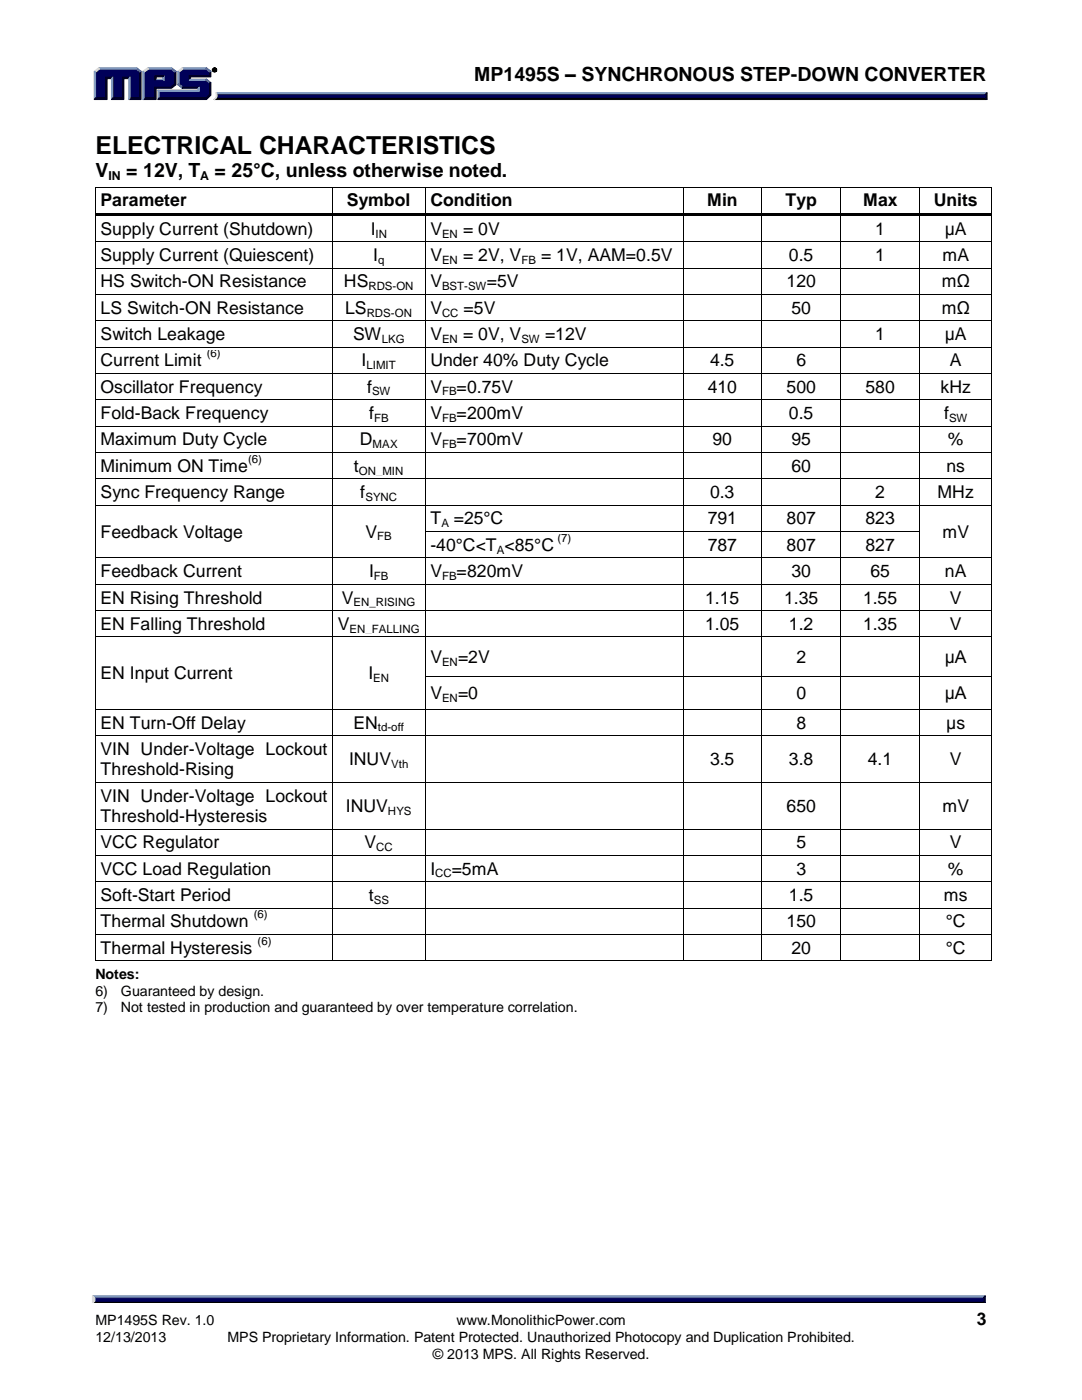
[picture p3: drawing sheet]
<svg xmlns="http://www.w3.org/2000/svg" width="216mm" height="279mm" viewBox="0 0 216 279" stroke-linecap="round" stroke-linejoin="round" font-family="sans-serif">
<g fill="#8099bf" stroke="#8099bf" stroke-width=".2">
<path d="M43.1 18.5h153.8l-.4 .7h-153.2z"/>
<path d="M30.9 16l.3-.2h1.3l.2 .2z"/>
<path d="M36.4 13.5h4.8l-.2 .3h-4.5z"/>
<path d="M35.5 14.2l.2 .2v2.3l-.2 .2z"/>
<path d="M31.5 18h8v-.4l.3-.2v.8h-8z"/>
<path d="M31.5 18l.3 .2v1.3l-.3 .4z"/>
<path d="M38 15.8h3.2l-.2 .2h-3.2z"/>
<path d="M29.5 13.5h4.7l-.1 .3h-4.4z"/>
<path d="M28.5 14.2l.3 .2v5.1l-.3 .4z"/>
<path d="M32.5 15.4l.2-.3v.9l-.2-.2z"/>
<path d="M19.7 13.5h7.6l-.2 .3h-7.2z"/>
<path d="M18.8 14.2l.3 .2v5.1l-.3 .4z"/>
<path d="M22.5 15.4v4.1l-.3 .4v-4.2z"/>
<path d="M25.9 15.4v4.1l-.2 .4v-4.2z"/>
<path d="M18.5 258.6h178l-.3 .8h-177.3z"/>
</g>
<g fill="#000" stroke="#000" stroke-width=".2">
<path d="M43.3 19.2h153.2l.4 .7h-154.2l.4-.3zM18.9 259.4h177.3l.3 .7h-178z"/>
<path d="M42.4 14a.46 .46 0 0 1 .9 0 .46 .46 0 0 1-.9 0zM42.5 14a.35 .35 0 0 0 .7 0 .35 .35 0 0 0-.7 0zM42.7 13.7l.3 .2-.1 .1 .1 .2-.1-.2-.2 .2zM42.8 13.8v.2l.2-.1z"/>
</g>
<g fill="#000026" stroke="#000026" stroke-width=".2">
<path d="M196.5 18.9l.5-.4v1.4l-.5-.5z"/>
<path d="M36.5 17.4h3.3l-.3 .2h-3.1z"/>
<path d="M37.8 15.1h4v-.7l.3-.2v1.2h-4.1v.4l-.2 .2z"/>
<path d="M31.8 19.5h9.2l.8-.7v-2.1l.3-.2v2.5l-.9 .9h-9.7z"/>
<path d="M30.9 17.4h3.2l.8-.7v-2.3l.2-.2v2.7l-.9 .7h-3v2.3h-2.7l.3-.4h2.1z"/>
<path d="M30.9 15.1h1.8l-.2 .3h-1.3v.4l-.3 .2z"/>
<path d="M27.9 14.4l.2-.2v5.7h-2.4l.2-.4h2z"/>
<path d="M21.1 15.4h1.4l-.3 .3h-.8v4.2h-2.6l.3-.4h2z"/>
<path d="M24.4 15.4h1.5l-.2 .3h-1v4.2h-2.5l.3-.4h1.9z"/>
<path d="M196.6 258.6v1.5l-.4-.4v-.6z"/>
</g>
<g fill="#000059" stroke="#000059" stroke-width=".2">
<path d="M43.3 18.9h153.2v.5h-153.3z"/>
<path d="M19.1 14.4l.8-.6h7.2l.8 .6v5.1h-2v-4.1h-1.5v4.1h-1.9v-4.1h-1.4v4.1h-2z"/>
<path d="M28.8 14.4l.9-.6h2.1v1.3h-.9v.9h1.8v-.9h-1.2v-1.3h2.6l.8 .6v2.3l-.8 .7h-3.2v2.1h-2.1z"/>
<path d="M31.8 18.2h8v-.8h-3.3l-.8-.7v-2.3l.8-.6h4.5l.8 .6v.7h-4v.9h3.2l.8 .7v2.1l-.8 .7h-9.2z"/>
<path d="M18.9 259.1h177.3v.6h-177.3z"/>
</g>
<g fill="#d9d9d9" stroke="#d9d9d9" stroke-width=".2">
<path d="M43.1 18.5l.2 .4a.86 .86 0 0 1-.6 1 1.24 1.24 0 0 0 .4-1.4z"/>
<path d="M35.5 14.2l.9-.7 .1 .3-.8 .6z"/>
<path d="M28.5 14.2l1-.7 .2 .3-.9 .6z"/>
<path d="M18.8 14.2l.9-.7 .2 .3-.8 .6z"/>
<path d="M18.5 258.6l.4 .5v.6l-.4 .4z"/>
</g>
<g fill="#195999" stroke="#195999" stroke-width=".2">
<path d="M35.5 16.9l.2-.2 .8 .7-.1 .2z"/>
<path d="M41.2 15.8l.9 .7-.3 .2-.8-.7z"/>
<path d="M34.2 13.5l.9 .7-.2 .2-.8-.6z"/>
<path d="M27.3 13.5l.8 .7-.2 .2-.8-.6z"/>
<path d="M41.2 13.5l.9 .7-.3 .2-.8-.6z"/>
</g>
<g fill="#000">
<path d="M19 37.3h.1v.7h-.1z" fill-rule="evenodd"/>
<path d="M19 37.3h.1v.2h-.1z" fill-rule="evenodd"/>
<path d="M66.3 37.5h.2v.5h-.2z" fill-rule="evenodd"/>
<path d="M66.3 37.3h.2v.2h-.2z" fill-rule="evenodd"/>
<path d="M84.8 37.5h.1v.5h-.1z" fill-rule="evenodd"/>
<path d="M84.8 37.3h.1v.2h-.1z" fill-rule="evenodd"/>
<path d="M136.2 37.5h.2v.5h-.2z" fill-rule="evenodd"/>
<path d="M136.2 37.3h.2v.2h-.2z" fill-rule="evenodd"/>
<path d="M152 37.5h.1v.5h-.1z" fill-rule="evenodd"/>
<path d="M152 37.3h.1v.2h-.1z" fill-rule="evenodd"/>
<path d="M167.7 37.5h.2v.5h-.2z" fill-rule="evenodd"/>
<path d="M167.7 37.3h.2v.2h-.2z" fill-rule="evenodd"/>
<path d="M183.4 37.5h.2v.5h-.2z" fill-rule="evenodd"/>
<path d="M183.4 37.3h.2v.2h-.2z" fill-rule="evenodd"/>
<path d="M197.8 37.3h.2v.7h-.2z" fill-rule="evenodd"/>
<path d="M197.8 37.3h.2v.2h-.2z" fill-rule="evenodd"/>
<path d="M19 42.6h.1v1h-.1z" fill-rule="evenodd"/>
<path d="M19 48.1h.1v.7h-.1z" fill-rule="evenodd"/>
<path d="M19 53.4h.1v.7h-.1z" fill-rule="evenodd"/>
<path d="M19 58.7h.1v.7h-.1z" fill-rule="evenodd"/>
<path d="M19.1 42.6h47.2v.5h-47.2z" fill-rule="evenodd"/>
<path d="M66.3 43.1h.2v.5h-.2z" fill-rule="evenodd"/>
<path d="M66.3 42.6h.5v.5h-.5z" fill-rule="evenodd"/>
<path d="M66.3 48.1h.2v.7h-.2z" fill-rule="evenodd"/>
<path d="M66.3 53.4h.2v.7h-.2z" fill-rule="evenodd"/>
<path d="M66.3 58.7h.2v.7h-.2z" fill-rule="evenodd"/>
<path d="M66.8 42.6h18v.5h-18z" fill-rule="evenodd"/>
<path d="M84.8 43.1h.1v.5h-.1z" fill-rule="evenodd"/>
<path d="M84.8 42.6h.5v.5h-.5z" fill-rule="evenodd"/>
<path d="M84.8 48.1h.1v.7h-.1z" fill-rule="evenodd"/>
<path d="M84.8 53.4h.1v.7h-.1z" fill-rule="evenodd"/>
<path d="M84.8 58.7h.1v.7h-.1z" fill-rule="evenodd"/>
<path d="M85.3 42.6h50.9v.5h-50.9z" fill-rule="evenodd"/>
<path d="M136.2 43.1h.2v.5h-.2z" fill-rule="evenodd"/>
<path d="M136.2 42.6h.5v.5h-.5z" fill-rule="evenodd"/>
<path d="M136.2 48.1h.2v.7h-.2z" fill-rule="evenodd"/>
<path d="M136.2 53.4h.2v.7h-.2z" fill-rule="evenodd"/>
<path d="M136.2 58.7h.2v.7h-.2z" fill-rule="evenodd"/>
<path d="M136.7 42.6h15.3v.5h-15.3z" fill-rule="evenodd"/>
<path d="M152 43.1h.1v.5h-.1z" fill-rule="evenodd"/>
<path d="M152 42.6h.5v.5h-.5z" fill-rule="evenodd"/>
<path d="M152 48.1h.1v.7h-.1z" fill-rule="evenodd"/>
<path d="M152 53.4h.1v.7h-.1z" fill-rule="evenodd"/>
<path d="M152 58.7h.1v.7h-.1z" fill-rule="evenodd"/>
<path d="M152.5 42.6h15.2v.5h-15.2z" fill-rule="evenodd"/>
<path d="M167.7 43.1h.2v.5h-.2z" fill-rule="evenodd"/>
<path d="M167.7 42.6h.5v.5h-.5z" fill-rule="evenodd"/>
<path d="M167.7 48.1h.2v.7h-.2z" fill-rule="evenodd"/>
<path d="M167.7 53.4h.2v.7h-.2z" fill-rule="evenodd"/>
<path d="M167.7 58.7h.2v.7h-.2z" fill-rule="evenodd"/>
<path d="M168.2 42.6h15.2v.5h-15.2z" fill-rule="evenodd"/>
<path d="M183.4 43.1h.2v.5h-.2z" fill-rule="evenodd"/>
<path d="M183.4 42.6h.5v.5h-.5z" fill-rule="evenodd"/>
<path d="M183.4 48.1h.2v.7h-.2z" fill-rule="evenodd"/>
<path d="M183.4 53.4h.2v.7h-.2z" fill-rule="evenodd"/>
<path d="M183.4 58.7h.2v.7h-.2z" fill-rule="evenodd"/>
<path d="M183.9 42.6h13.9v.5h-13.9z" fill-rule="evenodd"/>
<path d="M197.8 42.6h.2v1h-.2z" fill-rule="evenodd"/>
<path d="M197.8 48.1h.2v.7h-.2z" fill-rule="evenodd"/>
<path d="M197.8 53.4h.2v.7h-.2z" fill-rule="evenodd"/>
<path d="M197.8 58.7h.2v.7h-.2z" fill-rule="evenodd"/>
<path d="M19 63.9h.1v.7h-.1z" fill-rule="evenodd"/>
<path d="M19 69.2h.1v.7h-.1z" fill-rule="evenodd"/>
<path d="M19 74.4h.1v.7h-.1z" fill-rule="evenodd"/>
<path d="M66.3 63.9h.2v.7h-.2z" fill-rule="evenodd"/>
<path d="M66.3 69.2h.2v.7h-.2z" fill-rule="evenodd"/>
<path d="M66.3 74.4h.2v.7h-.2z" fill-rule="evenodd"/>
<path d="M84.8 63.9h.1v.7h-.1z" fill-rule="evenodd"/>
<path d="M84.8 69.2h.1v.7h-.1z" fill-rule="evenodd"/>
<path d="M84.8 74.4h.1v.7h-.1z" fill-rule="evenodd"/>
<path d="M136.2 63.9h.2v.7h-.2z" fill-rule="evenodd"/>
<path d="M136.2 69.2h.2v.7h-.2z" fill-rule="evenodd"/>
<path d="M136.2 74.4h.2v.7h-.2z" fill-rule="evenodd"/>
<path d="M152 63.9h.1v.7h-.1z" fill-rule="evenodd"/>
<path d="M152 69.2h.1v.7h-.1z" fill-rule="evenodd"/>
<path d="M152 74.4h.1v.7h-.1z" fill-rule="evenodd"/>
<path d="M167.7 63.9h.2v.7h-.2z" fill-rule="evenodd"/>
<path d="M167.7 69.2h.2v.7h-.2z" fill-rule="evenodd"/>
<path d="M167.7 74.4h.2v.7h-.2z" fill-rule="evenodd"/>
<path d="M183.4 63.9h.2v.7h-.2z" fill-rule="evenodd"/>
<path d="M183.4 69.2h.2v.7h-.2z" fill-rule="evenodd"/>
<path d="M183.4 74.4h.2v.7h-.2z" fill-rule="evenodd"/>
<path d="M197.8 63.9h.2v.7h-.2z" fill-rule="evenodd"/>
<path d="M197.8 69.2h.2v.7h-.2z" fill-rule="evenodd"/>
<path d="M197.8 74.4h.2v.7h-.2z" fill-rule="evenodd"/>
<path d="M19 79.7h.1v.7h-.1z" fill-rule="evenodd"/>
<path d="M19 85h.1v.6h-.1z" fill-rule="evenodd"/>
<path d="M19 90.2h.1v.7h-.1z" fill-rule="evenodd"/>
<path d="M19 95.5h.1v.7h-.1z" fill-rule="evenodd"/>
<path d="M66.3 79.7h.2v.7h-.2z" fill-rule="evenodd"/>
<path d="M66.3 85h.2v.6h-.2z" fill-rule="evenodd"/>
<path d="M66.3 90.2h.2v.7h-.2z" fill-rule="evenodd"/>
<path d="M66.3 95.5h.2v.7h-.2z" fill-rule="evenodd"/>
<path d="M84.8 79.7h.1v.7h-.1z" fill-rule="evenodd"/>
<path d="M84.8 85h.1v.6h-.1z" fill-rule="evenodd"/>
<path d="M84.8 90.2h.1v.7h-.1z" fill-rule="evenodd"/>
<path d="M84.8 95.5h.1v.7h-.1z" fill-rule="evenodd"/>
<path d="M136.2 79.7h.2v.7h-.2z" fill-rule="evenodd"/>
<path d="M136.2 85h.2v.6h-.2z" fill-rule="evenodd"/>
<path d="M136.2 90.2h.2v.7h-.2z" fill-rule="evenodd"/>
<path d="M136.2 95.5h.2v.7h-.2z" fill-rule="evenodd"/>
<path d="M152 79.7h.1v.7h-.1z" fill-rule="evenodd"/>
<path d="M152 85h.1v.6h-.1z" fill-rule="evenodd"/>
<path d="M152 90.2h.1v.7h-.1z" fill-rule="evenodd"/>
<path d="M152 95.5h.1v.7h-.1z" fill-rule="evenodd"/>
<path d="M167.7 79.7h.2v.7h-.2z" fill-rule="evenodd"/>
<path d="M167.7 85h.2v.6h-.2z" fill-rule="evenodd"/>
<path d="M167.7 90.2h.2v.7h-.2z" fill-rule="evenodd"/>
<path d="M167.7 95.5h.2v.7h-.2z" fill-rule="evenodd"/>
<path d="M183.4 79.7h.2v.7h-.2z" fill-rule="evenodd"/>
<path d="M183.4 85h.2v.6h-.2z" fill-rule="evenodd"/>
<path d="M183.4 90.2h.2v.7h-.2z" fill-rule="evenodd"/>
<path d="M183.4 95.5h.2v.7h-.2z" fill-rule="evenodd"/>
<path d="M197.8 79.7h.2v.7h-.2z" fill-rule="evenodd"/>
<path d="M197.8 85h.2v.6h-.2z" fill-rule="evenodd"/>
<path d="M197.8 90.2h.2v.7h-.2z" fill-rule="evenodd"/>
<path d="M197.8 95.5h.2v.7h-.2z" fill-rule="evenodd"/>
<path d="M19 100.7h.1v.7h-.1z" fill-rule="evenodd"/>
<path d="M19 106h.1v.7h-.1z" fill-rule="evenodd"/>
<path d="M19 111.2h.1v.7h-.1z" fill-rule="evenodd"/>
<path d="M19 116.5h.1v.7h-.1z" fill-rule="evenodd"/>
<path d="M66.3 100.7h.2v.7h-.2z" fill-rule="evenodd"/>
<path d="M66.3 106h.2v.7h-.2z" fill-rule="evenodd"/>
<path d="M66.3 111.2h.2v.7h-.2z" fill-rule="evenodd"/>
<path d="M66.3 116.5h.2v.7h-.2z" fill-rule="evenodd"/>
<path d="M84.8 100.7h.1v.7h-.1z" fill-rule="evenodd"/>
<path d="M84.8 106h.1v.7h-.1z" fill-rule="evenodd"/>
<path d="M84.8 111.2h.1v.7h-.1z" fill-rule="evenodd"/>
<path d="M84.8 116.5h.1v.7h-.1z" fill-rule="evenodd"/>
<path d="M136.2 100.7h.2v.7h-.2z" fill-rule="evenodd"/>
<path d="M136.2 106h.2v.7h-.2z" fill-rule="evenodd"/>
<path d="M136.2 111.2h.2v.7h-.2z" fill-rule="evenodd"/>
<path d="M136.2 116.5h.2v.7h-.2z" fill-rule="evenodd"/>
<path d="M152 100.7h.1v.7h-.1z" fill-rule="evenodd"/>
<path d="M152 106h.1v.7h-.1z" fill-rule="evenodd"/>
<path d="M152 111.2h.1v.7h-.1z" fill-rule="evenodd"/>
<path d="M152 116.5h.1v.7h-.1z" fill-rule="evenodd"/>
<path d="M167.7 100.7h.2v.7h-.2z" fill-rule="evenodd"/>
<path d="M167.7 106h.2v.7h-.2z" fill-rule="evenodd"/>
<path d="M167.7 111.2h.2v.7h-.2z" fill-rule="evenodd"/>
<path d="M167.7 116.5h.2v.7h-.2z" fill-rule="evenodd"/>
<path d="M183.4 100.7h.2v.7h-.2z" fill-rule="evenodd"/>
<path d="M183.4 106h.2v.7h-.2z" fill-rule="evenodd"/>
<path d="M183.4 111.2h.2v.7h-.2z" fill-rule="evenodd"/>
<path d="M183.4 116.5h.2v.7h-.2z" fill-rule="evenodd"/>
<path d="M197.8 100.7h.2v.7h-.2z" fill-rule="evenodd"/>
<path d="M197.8 106h.2v.7h-.2z" fill-rule="evenodd"/>
<path d="M197.8 111.2h.2v.7h-.2z" fill-rule="evenodd"/>
<path d="M197.8 116.5h.2v.7h-.2z" fill-rule="evenodd"/>
<path d="M19 121.8h.1v.6h-.1z" fill-rule="evenodd"/>
<path d="M19 127h.1v.7h-.1z" fill-rule="evenodd"/>
<path d="M19 134.9h.1v.7h-.1z" fill-rule="evenodd"/>
<path d="M66.3 121.8h.2v.6h-.2z" fill-rule="evenodd"/>
<path d="M66.3 127h.2v.7h-.2z" fill-rule="evenodd"/>
<path d="M66.3 134.9h.2v.7h-.2z" fill-rule="evenodd"/>
<path d="M84.8 121.8h.1v.6h-.1z" fill-rule="evenodd"/>
<path d="M84.8 127h.1v.7h-.1z" fill-rule="evenodd"/>
<path d="M84.8 134.9h.1v.7h-.1z" fill-rule="evenodd"/>
<path d="M136.2 121.8h.2v.6h-.2z" fill-rule="evenodd"/>
<path d="M136.2 127h.2v.7h-.2z" fill-rule="evenodd"/>
<path d="M136.2 134.9h.2v.7h-.2z" fill-rule="evenodd"/>
<path d="M152 121.8h.1v.6h-.1z" fill-rule="evenodd"/>
<path d="M152 127h.1v.7h-.1z" fill-rule="evenodd"/>
<path d="M152 134.9h.1v.7h-.1z" fill-rule="evenodd"/>
<path d="M167.7 121.8h.2v.6h-.2z" fill-rule="evenodd"/>
<path d="M167.7 127h.2v.7h-.2z" fill-rule="evenodd"/>
<path d="M167.7 134.9h.2v.7h-.2z" fill-rule="evenodd"/>
<path d="M183.4 121.8h.2v.6h-.2z" fill-rule="evenodd"/>
<path d="M183.4 127h.2v.7h-.2z" fill-rule="evenodd"/>
<path d="M183.4 134.9h.2v.7h-.2z" fill-rule="evenodd"/>
<path d="M197.8 121.8h.2v.6h-.2z" fill-rule="evenodd"/>
<path d="M197.8 127h.2v.7h-.2z" fill-rule="evenodd"/>
<path d="M197.8 134.9h.2v.7h-.2z" fill-rule="evenodd"/>
<path d="M19 141.5h.1v.6h-.1z" fill-rule="evenodd"/>
<path d="M19 146.7h.1v.7h-.1z" fill-rule="evenodd"/>
<path d="M19 156.1h.1v.6h-.1z" fill-rule="evenodd"/>
<path d="M66.3 141.5h.2v.6h-.2z" fill-rule="evenodd"/>
<path d="M66.3 146.7h.2v.7h-.2z" fill-rule="evenodd"/>
<path d="M66.3 156.1h.2v.6h-.2z" fill-rule="evenodd"/>
<path d="M84.8 141.5h.1v.6h-.1z" fill-rule="evenodd"/>
<path d="M84.8 146.7h.1v.7h-.1z" fill-rule="evenodd"/>
<path d="M84.8 156.1h.1v.6h-.1z" fill-rule="evenodd"/>
<path d="M136.2 141.5h.2v.6h-.2z" fill-rule="evenodd"/>
<path d="M136.2 146.7h.2v.7h-.2z" fill-rule="evenodd"/>
<path d="M136.2 156.1h.2v.6h-.2z" fill-rule="evenodd"/>
<path d="M152 141.5h.1v.6h-.1z" fill-rule="evenodd"/>
<path d="M152 146.7h.1v.7h-.1z" fill-rule="evenodd"/>
<path d="M152 156.1h.1v.6h-.1z" fill-rule="evenodd"/>
<path d="M167.7 141.5h.2v.6h-.2z" fill-rule="evenodd"/>
<path d="M167.7 146.7h.2v.7h-.2z" fill-rule="evenodd"/>
<path d="M167.7 156.1h.2v.6h-.2z" fill-rule="evenodd"/>
<path d="M183.4 141.5h.2v.6h-.2z" fill-rule="evenodd"/>
<path d="M183.4 146.7h.2v.7h-.2z" fill-rule="evenodd"/>
<path d="M183.4 156.1h.2v.6h-.2z" fill-rule="evenodd"/>
<path d="M197.8 141.5h.2v.6h-.2z" fill-rule="evenodd"/>
<path d="M197.8 146.7h.2v.7h-.2z" fill-rule="evenodd"/>
<path d="M197.8 156.1h.2v.6h-.2z" fill-rule="evenodd"/>
<path d="M19 165.4h.1v.7h-.1z" fill-rule="evenodd"/>
<path d="M19 170.6h.1v.7h-.1z" fill-rule="evenodd"/>
<path d="M19 175.9h.1v.7h-.1z" fill-rule="evenodd"/>
<path d="M66.3 165.4h.2v.7h-.2z" fill-rule="evenodd"/>
<path d="M66.3 170.6h.2v.7h-.2z" fill-rule="evenodd"/>
<path d="M66.3 175.9h.2v.7h-.2z" fill-rule="evenodd"/>
<path d="M84.8 165.4h.1v.7h-.1z" fill-rule="evenodd"/>
<path d="M84.8 170.6h.1v.7h-.1z" fill-rule="evenodd"/>
<path d="M84.8 175.9h.1v.7h-.1z" fill-rule="evenodd"/>
<path d="M136.2 165.4h.2v.7h-.2z" fill-rule="evenodd"/>
<path d="M136.2 170.6h.2v.7h-.2z" fill-rule="evenodd"/>
<path d="M136.2 175.9h.2v.7h-.2z" fill-rule="evenodd"/>
<path d="M152 165.4h.1v.7h-.1z" fill-rule="evenodd"/>
<path d="M152 170.6h.1v.7h-.1z" fill-rule="evenodd"/>
<path d="M152 175.9h.1v.7h-.1z" fill-rule="evenodd"/>
<path d="M167.7 165.4h.2v.7h-.2z" fill-rule="evenodd"/>
<path d="M167.7 170.6h.2v.7h-.2z" fill-rule="evenodd"/>
<path d="M167.7 175.9h.2v.7h-.2z" fill-rule="evenodd"/>
<path d="M183.4 165.4h.2v.7h-.2z" fill-rule="evenodd"/>
<path d="M183.4 170.6h.2v.7h-.2z" fill-rule="evenodd"/>
<path d="M183.4 175.9h.2v.7h-.2z" fill-rule="evenodd"/>
<path d="M197.8 165.4h.2v.7h-.2z" fill-rule="evenodd"/>
<path d="M197.8 170.6h.2v.7h-.2z" fill-rule="evenodd"/>
<path d="M197.8 175.9h.2v.7h-.2z" fill-rule="evenodd"/>
<path d="M19 181.1h.1v.7h-.1z" fill-rule="evenodd"/>
<path d="M19 186.4h.1v.7h-.1z" fill-rule="evenodd"/>
<path d="M19 191.7h.1v.1h-.1z" fill-rule="evenodd"/>
<path d="M19 191.7h.1v.1h-.1z" fill-rule="evenodd"/>
<path d="M66.3 181.1h.2v.7h-.2z" fill-rule="evenodd"/>
<path d="M66.3 186.4h.2v.7h-.2z" fill-rule="evenodd"/>
<path d="M66.3 191.7h.2v.1h-.2z" fill-rule="evenodd"/>
<path d="M84.8 181.1h.1v.7h-.1z" fill-rule="evenodd"/>
<path d="M84.8 186.4h.1v.7h-.1z" fill-rule="evenodd"/>
<path d="M84.8 191.7h.1v.1h-.1z" fill-rule="evenodd"/>
<path d="M136.2 181.1h.2v.7h-.2z" fill-rule="evenodd"/>
<path d="M136.2 186.4h.2v.7h-.2z" fill-rule="evenodd"/>
<path d="M136.2 191.7h.2v.1h-.2z" fill-rule="evenodd"/>
<path d="M152 181.1h.1v.7h-.1z" fill-rule="evenodd"/>
<path d="M152 186.4h.1v.7h-.1z" fill-rule="evenodd"/>
<path d="M152 191.7h.1v.1h-.1z" fill-rule="evenodd"/>
<path d="M167.7 181.1h.2v.7h-.2z" fill-rule="evenodd"/>
<path d="M167.7 186.4h.2v.7h-.2z" fill-rule="evenodd"/>
<path d="M167.7 191.7h.2v.1h-.2z" fill-rule="evenodd"/>
<path d="M183.4 181.1h.2v.7h-.2z" fill-rule="evenodd"/>
<path d="M183.4 186.4h.2v.7h-.2z" fill-rule="evenodd"/>
<path d="M183.4 191.7h.2v.1h-.2z" fill-rule="evenodd"/>
<path d="M197.8 181.1h.2v.7h-.2z" fill-rule="evenodd"/>
<path d="M197.8 186.4h.2v.7h-.2z" fill-rule="evenodd"/>
<path d="M197.8 191.7h.2v.1h-.2z" fill-rule="evenodd"/>
<path d="M197.8 191.7h.2v.1h-.2z" fill-rule="evenodd"/>
</g>
<g fill="none" stroke="#000" stroke-width=".2">
<path d="M19 38v4.6M19.1 37.4h47.2M66.4 38v4.6M66.5 37.4h18.3M84.9 38v4.6M84.9 37.4h51.3M136.3 38v4.6M136.4 37.4h15.6M152 38v4.6M152.1 37.4h15.6M167.8 38v4.6M167.9 37.4h15.5"/>
<path d="M183.5 38v4.6M183.6 37.4h14.2M197.9 38v4.6M19 43.6v4.5M19 48.8v4.6M19 54.1v4.6M19 59.4v4.5M19.1 48.2h47.2M19.1 53.5h47.2M19.1 58.8h47.2M66.4 43.6v4.5M66.4 48.8v4.6"/>
<path d="M66.4 54.1v4.6M66.4 59.4v4.5M66.5 48.2h18.3M66.5 53.5h18.3M66.5 58.8h18.3M84.9 43.6v4.5M84.9 48.8v4.6M84.9 54.1v4.6M84.9 59.4v4.5M84.9 48.2h51.3M84.9 53.5h51.3M84.9 58.8h51.3"/>
<path d="M136.3 43.6v4.5M136.3 48.8v4.6M136.3 54.1v4.6M136.3 59.4v4.5M136.4 48.2h15.6M136.4 53.5h15.6M136.4 58.8h15.6M152 43.6v4.5M152 48.8v4.6M152 54.1v4.6M152 59.4v4.5M152.1 48.2h15.6"/>
<path d="M152.1 53.5h15.6M152.1 58.8h15.6M167.8 43.6v4.5M167.8 48.8v4.6M167.8 54.1v4.6M167.8 59.4v4.5M167.9 48.2h15.5M167.9 53.5h15.5M167.9 58.8h15.5M183.5 43.6v4.5M183.5 48.8v4.6M183.5 54.1v4.6"/>
<path d="M183.5 59.4v4.5M183.6 48.2h14.2M183.6 53.5h14.2M183.6 58.8h14.2M197.9 43.6v4.5M197.9 48.8v4.6M197.9 54.1v4.6M197.9 59.4v4.5M19 64.6v4.6M19 69.9v4.5M19 75.1v4.6M19.1 64h47.2"/>
<path d="M19.1 69.3h47.2M19.1 74.5h47.2M19.1 79.8h47.2M66.4 64.6v4.6M66.4 69.9v4.5M66.4 75.1v4.6M66.5 64h18.3M66.5 69.3h18.3M66.5 74.5h18.3M66.5 79.8h18.3M84.9 64.6v4.6M84.9 69.9v4.5"/>
<path d="M84.9 75.1v4.6M84.9 64h51.3M84.9 69.3h51.3M84.9 74.5h51.3M84.9 79.8h51.3M136.3 64.6v4.6M136.3 69.9v4.5M136.3 75.1v4.6M136.4 64h15.6M136.4 69.3h15.6M136.4 74.5h15.6M136.4 79.8h15.6"/>
<path d="M152 64.6v4.6M152 69.9v4.5M152 75.1v4.6M152.1 64h15.6M152.1 69.3h15.6M152.1 74.5h15.6M152.1 79.8h15.6M167.8 64.6v4.6M167.8 69.9v4.5M167.8 75.1v4.6M167.9 64h15.5M167.9 69.3h15.5"/>
<path d="M167.9 74.5h15.5M167.9 79.8h15.5M183.5 64.6v4.6M183.5 69.9v4.5M183.5 75.1v4.6M183.6 64h14.2M183.6 69.3h14.2M183.6 74.5h14.2M183.6 79.8h14.2M197.9 64.6v4.6M197.9 69.9v4.5M197.9 75.1v4.6"/>
<path d="M19 80.4v4.6M19 85.6v4.6M19 90.9v4.6M19 96.2v4.5M19.1 85.1h47.2M19.1 90.3h47.2M19.1 95.6h47.2M66.4 80.4v4.6M66.4 85.6v4.6M66.4 90.9v4.6M66.4 96.2v4.5M66.5 85.1h18.3"/>
<path d="M66.5 90.3h18.3M66.5 95.6h18.3M84.9 80.4v4.6M84.9 85.6v4.6M84.9 90.9v4.6M84.9 96.2v4.5M84.9 85.1h51.3M84.9 90.3h51.3M84.9 95.6h51.3M136.3 80.4v4.6M136.3 85.6v4.6M136.3 90.9v4.6"/>
<path d="M136.3 96.2v4.5M136.4 85.1h15.6M136.4 90.3h15.6M136.4 95.6h15.6M152 80.4v4.6M152 85.6v4.6M152 90.9v4.6M152 96.2v4.5M152.1 85.1h15.6M152.1 90.3h15.6M152.1 95.6h15.6M167.8 80.4v4.6"/>
<path d="M167.8 85.6v4.6M167.8 90.9v4.6M167.8 96.2v4.5M167.9 85.1h15.5M167.9 90.3h15.5M167.9 95.6h15.5M183.5 80.4v4.6M183.5 85.6v4.6M183.5 90.9v4.6M183.5 96.2v4.5M183.6 85.1h14.2M183.6 90.3h14.2"/>
<path d="M183.6 95.6h14.2M197.9 80.4v4.6M197.9 85.6v4.6M197.9 90.9v4.6M197.9 96.2v4.5M19 101.4v4.6M19 106.7v4.5M19 111.9v4.6M19 117.2v4.6M19.1 100.8h47.2M19.1 111.3h47.2M19.1 116.6h47.2"/>
<path d="M66.4 101.4v4.6M66.4 106.7v4.5M66.4 111.9v4.6M66.4 117.2v4.6M66.5 100.8h18.3M66.5 111.3h18.3M66.5 116.6h18.3M84.9 101.4v4.6M84.9 106.7v4.5M84.9 111.9v4.6M84.9 117.2v4.6M84.9 100.8h51.3"/>
<path d="M84.9 106.1h51.3M84.9 111.3h51.3M84.9 116.6h51.3M136.3 101.4v4.6M136.3 106.7v4.5M136.3 111.9v4.6M136.3 117.2v4.6M136.4 100.8h15.6M136.4 106.1h15.6M136.4 111.3h15.6M136.4 116.6h15.6M152 101.4v4.6"/>
<path d="M152 106.7v4.5M152 111.9v4.6M152 117.2v4.6M152.1 100.8h15.6M152.1 106.1h15.6M152.1 111.3h15.6M152.1 116.6h15.6M167.8 101.4v4.6M167.8 106.7v4.5M167.8 111.9v4.6M167.8 117.2v4.6M167.9 100.8h15.5"/>
<path d="M167.9 106.1h15.5M167.9 111.3h15.5M167.9 116.6h15.5M183.5 101.4v4.6M183.5 106.7v4.5M183.5 111.9v4.6M183.5 117.2v4.6M183.6 100.8h14.2M183.6 111.3h14.2M183.6 116.6h14.2M197.9 101.4v4.6M197.9 106.7v4.5"/>
<path d="M197.9 111.9v4.6M197.9 117.2v4.6M19 122.4v4.6M19 127.7v7.2M19 135.6v5.9M19.1 121.9h47.2M19.1 127.1h47.2M66.4 122.4v4.6M66.4 127.7v7.2M66.4 135.6v5.9M66.5 121.9h18.3M66.5 127.1h18.3"/>
<path d="M84.9 122.4v4.6M84.9 127.7v7.2M84.9 135.6v5.9M84.9 121.9h51.3M84.9 127.1h51.3M84.9 135h51.3M136.3 122.4v4.6M136.3 127.7v7.2M136.3 135.6v5.9M136.4 121.9h15.6M136.4 127.1h15.6M136.4 135h15.6"/>
<path d="M152 122.4v4.6M152 127.7v7.2M152 135.6v5.9M152.1 121.9h15.6M152.1 127.1h15.6M152.1 135h15.6M167.8 122.4v4.6M167.8 127.7v7.2M167.8 135.6v5.9M167.9 121.9h15.5M167.9 127.1h15.5M167.9 135h15.5"/>
<path d="M183.5 122.4v4.6M183.5 127.7v7.2M183.5 135.6v5.9M183.6 121.9h14.2M183.6 127.1h14.2M183.6 135h14.2M197.9 122.4v4.6M197.9 127.7v7.2M197.9 135.6v5.9M19 142.1v4.6M19 147.4v8.7M19 156.7v8.7"/>
<path d="M19.1 141.5h47.2M19.1 146.8h47.2M19.1 156.2h47.2M66.4 142.1v4.6M66.4 147.4v8.7M66.4 156.7v8.7M66.5 141.5h18.3M66.5 146.8h18.3M66.5 156.2h18.3M84.9 142.1v4.6M84.9 147.4v8.7M84.9 156.7v8.7"/>
<path d="M84.9 141.5h51.3M84.9 146.8h51.3M84.9 156.2h51.3M136.3 142.1v4.6M136.3 147.4v8.7M136.3 156.7v8.7M136.4 141.5h15.6M136.4 146.8h15.6M136.4 156.2h15.6M152 142.1v4.6M152 147.4v8.7M152 156.7v8.7"/>
<path d="M152.1 141.5h15.6M152.1 146.8h15.6M152.1 156.2h15.6M167.8 142.1v4.6M167.8 147.4v8.7M167.8 156.7v8.7M167.9 141.5h15.5M167.9 146.8h15.5M167.9 156.2h15.5M183.5 142.1v4.6M183.5 147.4v8.7M183.5 156.7v8.7"/>
<path d="M183.6 141.5h14.2M183.6 146.8h14.2M183.6 156.2h14.2M197.9 142.1v4.6M197.9 147.4v8.7M197.9 156.7v8.7M19 166.1v4.5M19 171.3v4.6M19 176.6v4.5M19.1 165.5h47.2M19.1 170.7h47.2M19.1 176h47.2"/>
<path d="M66.4 166.1v4.5M66.4 171.3v4.6M66.4 176.6v4.5M66.5 165.5h18.3M66.5 170.7h18.3M66.5 176h18.3M84.9 166.1v4.5M84.9 171.3v4.6M84.9 176.6v4.5M84.9 165.5h51.3M84.9 170.7h51.3M84.9 176h51.3"/>
<path d="M136.3 166.1v4.5M136.3 171.3v4.6M136.3 176.6v4.5M136.4 165.5h15.6M136.4 170.7h15.6M136.4 176h15.6M152 166.1v4.5M152 171.3v4.6M152 176.6v4.5M152.1 165.5h15.6M152.1 170.7h15.6M152.1 176h15.6"/>
<path d="M167.8 166.1v4.5M167.8 171.3v4.6M167.8 176.6v4.5M167.9 165.5h15.5M167.9 170.7h15.5M167.9 176h15.5M183.5 166.1v4.5M183.5 171.3v4.6M183.5 176.6v4.5M183.6 165.5h14.2M183.6 170.7h14.2M183.6 176h14.2"/>
<path d="M197.9 166.1v4.5M197.9 171.3v4.6M197.9 176.6v4.5M19 181.8v4.6M19 187.1v4.6M19.1 181.2h47.2M19.1 186.5h47.2M19.1 191.8h47.2M66.4 181.8v4.6M66.4 187.1v4.6M66.5 181.2h18.3M66.5 186.5h18.3"/>
<path d="M66.5 191.8h18.3M84.9 181.8v4.6M84.9 187.1v4.6M84.9 181.2h51.3M84.9 186.5h51.3M84.9 191.8h51.3M136.3 181.8v4.6M136.3 187.1v4.6M136.4 181.2h15.6M136.4 186.5h15.6M136.4 191.8h15.6M152 181.8v4.6"/>
<path d="M152 187.1v4.6M152.1 181.2h15.6M152.1 186.5h15.6M152.1 191.8h15.6M167.8 181.8v4.6M167.8 187.1v4.6M167.9 181.2h15.5M167.9 186.5h15.5M167.9 191.8h15.5M183.5 181.8v4.6M183.5 187.1v4.6M183.6 181.2h14.2"/>
<path d="M183.6 186.5h14.2M183.6 191.8h14.2M197.9 181.8v4.6M197.9 187.1v4.6"/>
</g>
<text font-size="5" x="19" y="30.7">ELECTRICAL CHARACTERISTICS</text>
<g font-size="3.9">
<text x="94.6" y="16.3">MP1495S – SYNCHRONOUS STEP-DOWN CONVERTER</text>
<text x="19" y="35.3">V</text>
<text x="25.2" y="35.3">= 12V, T</text>
<text x="42.8" y="35.3">= 25°C, unless otherwise noted.</text>
</g>
<g font-size="3.5">
<text x="20.1" y="41.2">Parameter</text>
<text x="69.2" y="41.2">Symbol</text>
<text x="85.9" y="41.2">Condition</text>
<text x="141.1" y="41.2">Min</text>
<text x="156.7" y="41.2">Typ</text>
<text x="172.2" y="41.2">Max</text>
<text x="186.3" y="41.2">Units</text>
<text x="20.1" y="46.9">Supply Current (Shutdown)</text>
<text x="74" y="46.9">I</text>
<text x="85.9" y="46.9">V</text>
<text x="92.4" y="46.9">= 0V</text>
<text x="174.7" y="46.9">1</text>
<text x="188.5" y="46.9">μA</text>
<text x="20.1" y="52.1">Supply Current (Quiescent)</text>
<text x="74.5" y="52.1">I</text>
<text x="85.9" y="52.1">V</text>
<text x="92.4" y="52.1">= 2V, V</text>
<text x="108" y="52.1">= 1V, AAM=0.5V</text>
<text x="157.4" y="52.1">0.5</text>
<text x="174.7" y="52.1">1</text>
<text x="188" y="52.1">mA</text>
<text x="20.1" y="57.4">HS Switch-ON Resistance</text>
<text x="68.6" y="57.4">HS</text>
<text x="85.9" y="57.4">V</text>
<text x="97.2" y="57.4">=5V</text>
<text x="157" y="57.4">120</text>
<text x="187.9" y="57.4">mΩ</text>
<text x="20.1" y="62.6">LS Switch-ON Resistance</text>
<text x="68.9" y="62.6">LS</text>
<text x="85.9" y="62.6">V</text>
<text x="92.5" y="62.6">=5V</text>
<text x="157.9" y="62.6">50</text>
<text x="187.9" y="62.6">mΩ</text>
<text x="20.1" y="67.9">Switch Leakage</text>
<text x="70.5" y="67.9">SW</text>
<text x="85.9" y="67.9">V</text>
<text x="92.4" y="67.9">= 0V, V</text>
<text x="108.8" y="67.9">=12V</text>
<text x="174.7" y="67.9">1</text>
<text x="188.5" y="67.9">μA</text>
<text x="20.1" y="73.1">Current Limit</text>
<text x="72.2" y="73.1">I</text>
<text x="85.9" y="73.1">Under 40% Duty Cycle</text>
<text x="141.7" y="73.1">4.5</text>
<text x="158.9" y="73.1">6</text>
<text x="189.5" y="73.1">A</text>
<text x="20.1" y="78.4">Oscillator Frequency</text>
<text x="20.1" y="83.7">Fold-Back Frequency</text>
<text x="73.3" y="78.4">f</text>
<text x="73.6" y="83.7">f</text>
<text x="85.9" y="78.4">V</text>
<text x="85.9" y="83.7">V</text>
<text x="91.1" y="78.4">=0.75V</text>
<text x="91.1" y="83.7">=200mV</text>
<text x="141.2" y="78.4">410</text>
<text x="157" y="78.4">500</text>
<text x="157.4" y="83.7">0.5</text>
<text x="172.7" y="78.4">580</text>
<text x="187.7" y="78.4">kHz</text>
<text x="188.4" y="83.7">f</text>
<text x="20.1" y="88.9">Maximum Duty Cycle</text>
<text x="71.8" y="88.9">D</text>
<text x="85.9" y="88.9">V</text>
<text x="91.1" y="88.9">=700mV</text>
<text x="142.2" y="88.9">90</text>
<text x="157.9" y="88.9">95</text>
<text x="189.1" y="88.9">%</text>
<text x="20.1" y="94.2">Minimum ON Time</text>
<text x="70.6" y="94.2">t</text>
<text x="157.9" y="94.2">60</text>
<text x="188.8" y="94.2">ns</text>
<text x="20.1" y="99.4">Sync Frequency Range</text>
<text x="71.9" y="99.4">f</text>
<text x="141.7" y="99.4">0.3</text>
<text x="174.7" y="99.4">2</text>
<text x="187.1" y="99.4">MHz</text>
<text x="20.1" y="107.3">Feedback Voltage</text>
<text x="73" y="107.3">V</text>
<text x="85.9" y="104.7">T</text>
<text x="90.6" y="104.7">=25°C</text>
<text x="141.2" y="104.7">791</text>
<text x="157" y="104.7">807</text>
<text x="172.7" y="104.7">823</text>
<text x="188" y="107.3">mV</text>
<text x="85.9" y="109.9">-40°C&lt;T &lt;85°C</text>
<text x="141.2" y="109.9">787</text>
<text x="157" y="109.9">807</text>
<text x="172.7" y="109.9">827</text>
<text x="20.1" y="115.2">Feedback Current</text>
<text x="73.6" y="115.2">I</text>
<text x="85.9" y="115.2">V</text>
<text x="91.1" y="115.2">=820mV</text>
<text x="157.9" y="115.2">30</text>
<text x="173.7" y="115.2">65</text>
<text x="188.5" y="115.2">nA</text>
<text x="20.1" y="120.5">EN Rising Threshold</text>
<text x="20.1" y="125.7">EN Falling Threshold</text>
<text x="67.4" y="125.7">V</text>
<text x="68.2" y="120.5">V</text>
<text x="140.7" y="120.5">1.15</text>
<text x="140.7" y="125.7">1.05</text>
<text x="156.4" y="120.5">1.35</text>
<text x="157.4" y="125.7">1.2</text>
<text x="172.2" y="120.5">1.55</text>
<text x="172.2" y="125.7">1.35</text>
<text x="189.5" y="120.5">V</text>
<text x="189.5" y="125.7">V</text>
<text x="20.1" y="135.6">EN Input Current</text>
<text x="73.5" y="135.6">I</text>
<text x="85.9" y="132.3">V</text>
<text x="91.4" y="132.3">=2V</text>
<text x="158.9" y="132.3">2</text>
<text x="188.5" y="132.3">μA</text>
<text x="85.9" y="139.5">V</text>
<text x="91.4" y="139.5">=0</text>
<text x="158.9" y="139.5">0</text>
<text x="188.5" y="139.5">μA</text>
<text x="20.1" y="145.4">EN Turn-Off Delay</text>
<text x="70.5" y="145.4">EN</text>
<text x="158.9" y="145.4">8</text>
<text x="188.8" y="145.4">μs</text>
<text x="20.1" y="150.7">VIN Under-Voltage Lockout</text>
<text x="20.1" y="154.8">Threshold-Rising</text>
<text x="69.6" y="152.7">INUV</text>
<text x="141.7" y="152.7">3.5</text>
<text x="157.4" y="152.7">3.8</text>
<text x="173.2" y="152.7">4.1</text>
<text x="189.5" y="152.7">V</text>
<text x="20.1" y="160">VIN Under-Voltage Lockout</text>
<text x="20.1" y="164.1">Threshold-Hysteresis</text>
<text x="69" y="162">INUV</text>
<text x="157" y="162">650</text>
<text x="188" y="162">mV</text>
<text x="20.1" y="169.3">VCC Regulator</text>
<text x="72.7" y="169.3">V</text>
<text x="158.9" y="169.3">5</text>
<text x="189.5" y="169.3">V</text>
<text x="20.1" y="174.6">VCC Load Regulation</text>
<text x="20.1" y="179.8">Soft-Start Period</text>
<text x="73.6" y="179.8">t</text>
<text x="85.9" y="174.6">I</text>
<text x="90.1" y="174.6">=5mA</text>
<text x="157.4" y="179.8">1.5</text>
<text x="158.9" y="174.6">3</text>
<text x="188.3" y="179.8">ms</text>
<text x="189.1" y="174.6">%</text>
<text x="20.1" y="185.1">Thermal Shutdown</text>
<text x="157" y="185.1">150</text>
<text x="188.7" y="185.1">°C</text>
<text x="20.1" y="190.3">Thermal Hysteresis</text>
<text x="157.9" y="190.3">20</text>
<text x="188.7" y="190.3">°C</text>
<text x="194.9" y="264.5">3</text>
</g>
<g font-size="2.8">
<text x="19" y="195.4">Notes:</text>
<text x="19" y="198.7">6)</text>
<text x="19" y="202">7)</text>
<text x="24.1" y="198.7">Guaranteed by design.</text>
<text x="24.1" y="202">Not tested in production and guaranteed by over temperature correlation.</text>
<text x="19" y="264.5">MP1495S Rev. 1.0</text>
<text x="19" y="267.9">12/13/2013</text>
<text x="45.4" y="267.9">MPS Proprietary Information. Patent Protected. Unauthorized Photocopy and Duplication Prohibited.</text>
<text x="91.1" y="264.5">www.MonolithicPower.com</text>
<text x="86.4" y="271.1">© 2013 MPS. All Rights Reserved.</text>
</g>
<g font-size="2.5">
<text x="21.6" y="35.9">IN</text>
<text x="40" y="35.9">A</text>
</g>
<g font-size="2.3">
<text x="74.9" y="47.4">IN</text>
<text x="88.2" y="47.4">EN</text>
<text x="75.5" y="52.7">q</text>
<text x="88.2" y="52.7">EN</text>
<text x="104" y="52.7">FB</text>
<text x="73.5" y="57.9">RDS-ON</text>
<text x="88.2" y="57.9">BST-SW</text>
<text x="73.2" y="63.2">RDS-ON</text>
<text x="88.2" y="63.2">CC</text>
<text x="41.2" y="71.3">(6)</text>
<text x="76.2" y="68.4">LKG</text>
<text x="88.2" y="68.4">EN</text>
<text x="104" y="68.4">SW</text>
<text x="73.1" y="73.7">LIMIT</text>
<text x="74.3" y="78.9">SW</text>
<text x="88.2" y="78.9">FB</text>
<text x="74.4" y="89.5">MAX</text>
<text x="74.7" y="84.2">FB</text>
<text x="88.2" y="84.2">FB</text>
<text x="88.2" y="89.5">FB</text>
<text x="189.4" y="84.2">SW</text>
<text x="49.5" y="92.4">(6)</text>
<text x="71.6" y="94.7">ON_MIN</text>
<text x="72.9" y="100">SYNC</text>
<text x="75.3" y="107.8">FB</text>
<text x="88.1" y="105.2">A</text>
<text x="99.2" y="110.5">A</text>
<text x="111.2" y="108.1">(7)</text>
<text x="74.6" y="115.8">FB</text>
<text x="88.2" y="115.8">FB</text>
<text x="70.5" y="121">EN_RISING</text>
<text x="69.7" y="126.3">EN_FALLING</text>
<text x="74.5" y="136.1">EN</text>
<text x="88.2" y="132.8">EN</text>
<text x="88.2" y="140.1">EN</text>
<text x="75.4" y="146">td-off</text>
<text x="78" y="153.3">Vth</text>
<text x="77.4" y="162.6">HYS</text>
<text x="75.1" y="169.9">CC</text>
<text x="86.8" y="175.1">CC</text>
<text x="50.6" y="183.3">(6)</text>
<text x="74.6" y="180.4">SS</text>
<text x="51.4" y="188.5">(6)</text>
</g>
</svg>
